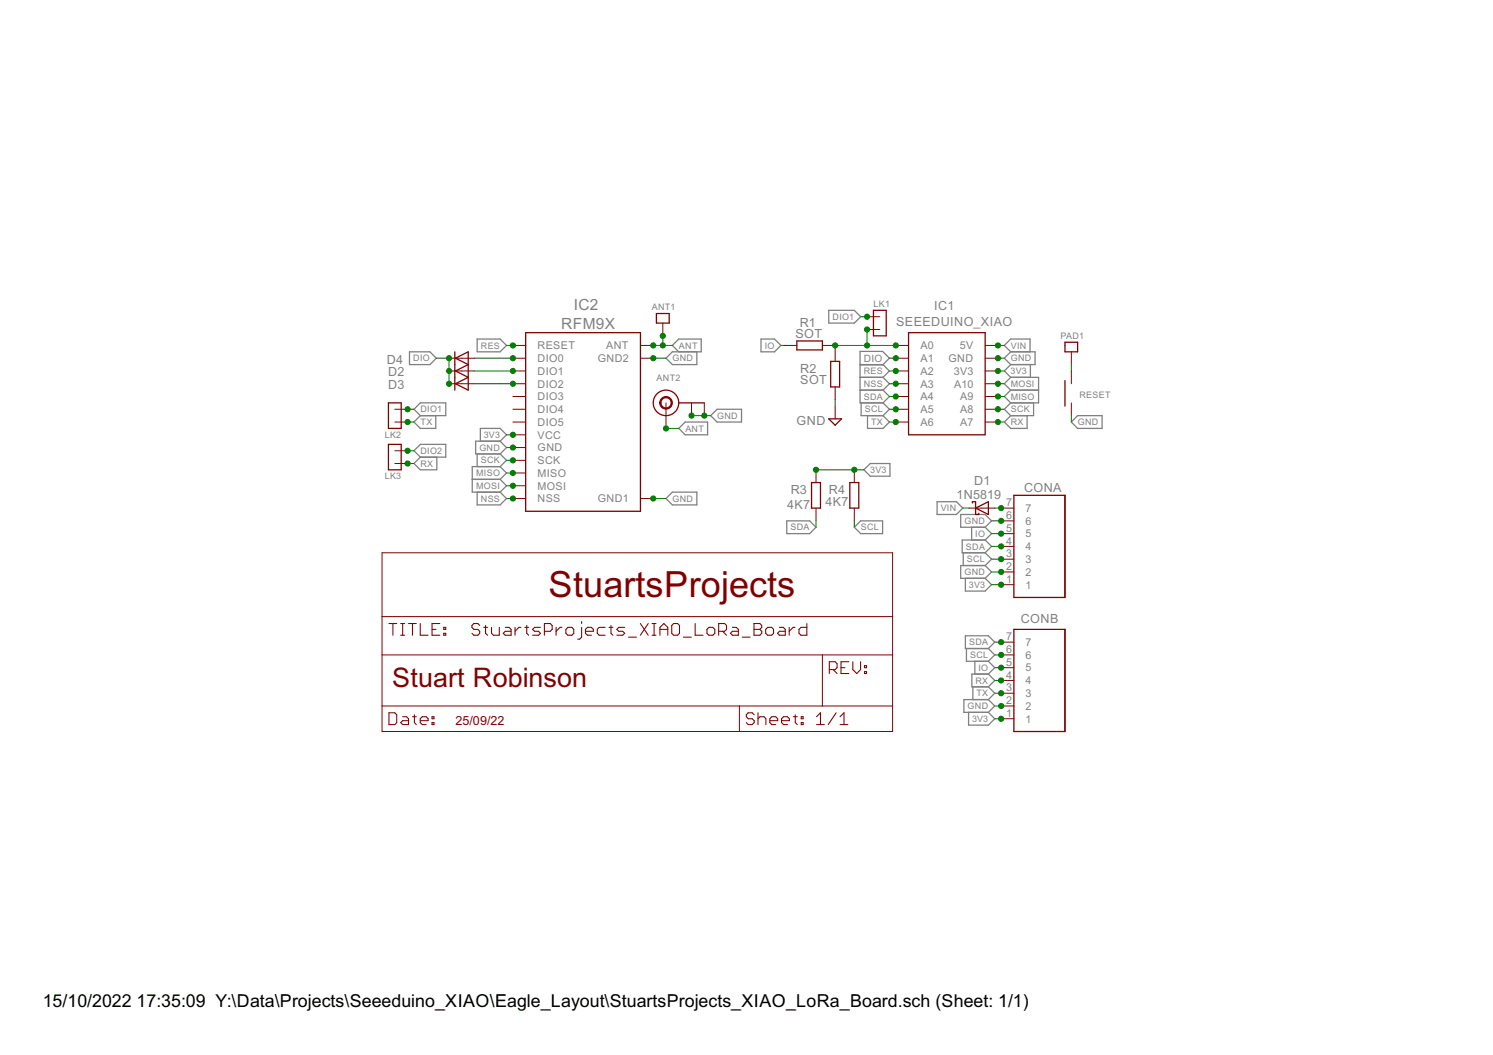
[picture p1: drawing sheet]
<svg xmlns="http://www.w3.org/2000/svg" width="297mm" height="210mm" viewBox="0 0 297 210" stroke-linecap="round" stroke-linejoin="round" font-family="sans-serif">
<g fill="none" stroke="#808080" stroke-width=".25">
<path d="M81.5 70h4l1.3 1.3-1.3 1.2h-4zM94.9 67.5h4.6l1.3 1.2-1.3 1.3h-4.6zM135 70l-1.2-1.3 1.2-1.2h4.5v2.5h-5.7l-1.3 1.3 1.3 1.2h4.8v-2.5M151.4 67.5h2.7l1.3 1.2-1.3 1.3h-2.7zM164.9 61.7h5.1l1.2 1.3-1.2 1.3h-5.1zM171.1 72.5h4.6l1.3 1.3-1.3 1.3M171.1 75.1h4.6M171.1 72.6h4.5l1.4-1.3-1.4-1.4h-4.5v10.3h4.6M171.1 77.6h4.6M175.7 77.6l1.3 1.3-1.3 1.3M175.7 75.1l1.3 1.2-1.3 1.3M201.1 70h4.8v2.5h-4.8"/>
<path d="M201.1 70l-1.3 1.3 1.3 1.2M201.1 70l-1.3-1.3 1.3-1.2h3.8v2.5M201.1 75.1h5.5v5.1h-5.5M201.1 77.6l-1.3 1.3 1.3 1.3M201.1 77.6h5.5M201.1 75.1l-1.3 1.2 1.3 1.3M201.1 72.5l-1.3 1.3 1.3 1.3M205 72.5v2.6M82.4 81.4l1.2-1.2h5.1v2.5h-5.1zM82.4 89.7l1.2-1.3h5.1v2.6h-5.1zM83.6 82.7l-1.2 1.3 1.2 1.2h3.1v-2.5M83.6 91l-1.2 1.2 1.2 1.3h3.3v-2.5"/>
<path d="M94 95.4h5.5M94.9 97.9v2.6h4.6l1.3-1.3-1.3-1.3M94.9 90.3v2.5M95.6 87.8v-2.6h3.9l1.3 1.3-1.3 1.3M99.5 92.8h-5.5v5.1h5.5M99.5 87.8l1.3 1.2-1.3 1.3M99.5 87.8h-4.9v2.5h4.9M99.5 92.8l1.3 1.3-1.3 1.3M99.5 95.4l1.3 1.2-1.3 1.3M99.5 90.3l1.3 1.3-1.3 1.2M132.5 99.2l1.3-1.3h4.8v2.6h-4.8zM136.3 84h4.5v2.5h-4.5l-1.3-1.3z"/>
<path d="M141.4 82.7l1.3-1.3h4.8v2.6h-4.8zM171.3 80.2v2.5h4.4M171.9 93.5l1.2-1.3h4v2.5h-4zM172.6 82.7v2.5h3.1l1.3-1.2-1.3-1.3M175.7 80.2l1.3 1.2-1.3 1.3M186.4 99.8h3.9l1.3 1.3-1.3 1.3h-3.9zM201.1 82.7l-1.3 1.3 1.3 1.2h3.2v-2.5M201.1 80.2l-1.3 1.2 1.3 1.3M205.6 80.2v2.5h-4.5M214.4 82.7h4.9v2.5h-4.9l-1.3-1.2zM156.5 103.6h4.6l1.2 1.3-1.2 1.3h-4.6zM170 104.9l1.2-1.3h4.4v2.6h-4.4z"/>
<path d="M191.1 102.4h4.9l1.3 1.2-1.3 1.3h-4.9zM191.6 110v2.5M192.1 115.1v2.5h3.9l1.3-1.3-1.3-1.2M193.3 104.9v2.5M196 112.5h-4.9v2.6h4.9M196 112.5l1.3 1.3-1.3 1.3M196 110l1.3 1.3-1.3 1.2M196 107.4h-4.6v2.6h4.6M196 107.4l1.3 1.3-1.3 1.3M196 104.9l1.3 1.3-1.3 1.2M192.1 126.5h4.5l1.3 1.3-1.3 1.2h-4.5zM192.3 129v2.6h4.3"/>
<path d="M193.5 136.7v2.5M194 131.6v2.5M196.6 139.2l1.3 1.3-1.3 1.2M196.6 139.2h-4.8v2.5h4.8M196.6 129l1.3 1.3-1.3 1.3M196.6 136.7l1.3 1.2-1.3 1.3M196.6 134.1h-3.2v2.6h3.2M196.6 134.1l1.3 1.3-1.3 1.3M196.6 131.6l1.3 1.2-1.3 1.3M192.7 141.7v2.6h3.9l1.3-1.3-1.3-1.3"/>
</g>
<g fill="none" stroke="#800000" stroke-width=".2">
<path d="M89.3 71.3h5.1M89.3 73.8h5.1M89.3 76.3h5.1M102 68.7h2.6M102 71.3h2.6M102 73.8h2.6M102 76.3h2.6M102 78.9h2.6M127.4 68.7h2.6M127.4 71.3h2.6M131.9 64.3v2.5M156 68.7h2.5"/>
<path d="M163.6 68.7h2.6M166.2 69.4v2.5M166.2 77v2.5M172.5 63h2.5M172.5 65.6h2.5M178.2 68.7h2.6M178.2 71.3h2.6M178.2 73.8h2.6M178.2 76.3h2.6M178.2 78.9h2.6M196 68.7h2.5M196 71.3h2.5"/>
<path d="M196 73.8h2.5M196 76.3h2.5M196 78.9h2.5M213.1 70v2.5M213.1 73.8v2.5M78.5 81.4h2.6M78.5 84h2.6M78.5 92.2h2.6M78.5 89.7h2.6M102 81.4h2.6M102 84h2.6M102 86.5h2.6"/>
<path d="M102 89h2.6M102 91.6h2.6M102 94.1h2.6M102 96.6h2.6M102 99.2h2.6M127.4 99.2h2.6M132.5 80.2v5M137.6 80.2v2.5M140.1 80.2v2.5M162.3 93.5v2.5M166.2 80.8v2.5M170 93.5v2.5"/>
<path d="M178.2 81.4h2.6M178.2 84h2.6M196 81.4h2.5M196 84h2.5M213.1 80.2v2.5M76 110h101.6v35.5h-101.6zM162.3 101.1v2.5M170 101.1v2.5M192.8 101.1h5.1M199.2 101.1h2.5M199.2 116.3h2.5M199.2 113.8h2.5"/>
<path d="M199.2 111.3h2.5M199.2 108.7h2.5M199.2 106.2h2.5M199.2 103.6h2.5M76 130.3h101.6M76 122.7h101.6M163.6 130.3v10.2M199.2 130.3h2.5M199.2 137.9h2.5M199.2 135.4h2.5M199.2 132.8h2.5M199.2 127.8h2.5"/>
<path d="M76 140.5h101.6M147.1 140.5v5M199.2 140.5h2.5M199.2 143h2.5"/>
</g>
<g fill="none" stroke="#800000" stroke-width=".21">
<path d="M77.4 124.1h1.5M78.2 124.1v2.3M79.7 124.1h.8M79.7 126.4h.8M80.1 124.1v2.3M81.3 124.1h1.5M82.1 124.1v2.3M83.6 124.1v2.3h1.6M86 125.2h.7M87.5 124.1h-1.5v2.3h1.5M88.3 126h.4v.4h-.4zM88.3 124.8h.4v.4h-.4z"/>
<path d="M95.4 124.4l-.3-.3h-.8l-.4 .3v.4l.4 .4h.8l.3 .4v.4l-.3 .4h-.8l-.4-.4M96.2 124.8h.8M96.6 124.4v1.6l.4 .4M97.8 124.8v1.2l.4 .4h1.1v-1.6M100.5 124.8h.8l.4 .4v1.2h-1.2l-.4-.4 .4-.4h1.2M102.5 124.8v1.6M103.6 124.8h-.4l-.7 .8M104.4 124.8h.8M104.8 124.4v1.6l.4 .4M107.5 124.8h-1.1l-.4 .4 .4 .4h.7l.4 .4-.4 .4h-1.1M108.3 125.6h1.2l.4-.4v-.8l-.4-.3h-1.2v2.3M110.6 124.8v1.6"/>
<path d="M111.8 124.8h-.4l-.8 .8M112.6 125.2l.4-.4h.8l.4 .4v.8l-.4 .4h-.8l-.4-.4zM115.7 124.8v2l-.4 .4h-.4M115.7 123.7v.4M116.5 125.6h1.5v-.4l-.3-.4h-.8l-.4 .4v.8l.4 .4h.8M120.4 124.8h-1.2l-.4 .4v.8l.4 .4h1.2M121.2 124.8h.7M121.6 124.4v1.6l.3 .4M124.3 124.8h-1.2l-.4 .4 .4 .4h.8l.4 .4-.4 .4h-1.2M125.1 126.8h1.5M127.4 124.1l1.6 2.3M129 124.1l-1.6 2.3"/>
<path d="M129.7 124.1h.8M129.7 126.4h.8M130.1 124.1v2.3M131.3 125.2h1.6M131.3 126.4v-1.6l.8-.7 .8 .7v1.6M134 124.1h.8l.4 .3v1.6l-.4 .4h-.8l-.4-.4v-1.6zM136 126.8h1.5M138.3 124.1v2.3h1.6M141 124.8h.8l.4 .4v.8l-.4 .4h-.8l-.3-.4v-.8zM143 125.6h1.2l.3-.4v-.8l-.3-.3h-1.2v2.3M143.8 125.6l.7 .8M145.7 124.8h.8l.4 .4v1.2h-1.2l-.4-.4 .4-.4h1.2"/>
<path d="M147.7 126.8h1.5M150 124.1h1.2l.4 .3v.4l-.4 .4 .4 .4v.4l-.4 .4h-1.2zM150 125.2h1.2M152.3 125.2l.4-.4h.8l.4 .4v.8l-.4 .4h-.8l-.4-.4zM155.1 124.8h.8l.3 .4v1.2h-1.1l-.4-.4 .4-.4h1.1M157 124.8v1.6M158.2 124.8h-.4l-.8 .8M160.5 124.1v2.3h-1.1l-.4-.4v-.8l.4-.4h1.1M165 133.2h1.2l.3-.4v-.7l-.3-.4h-1.2v2.3M165.8 133.2l.7 .8M167.3 132.8h.8M168.9 131.7h-1.6v2.3h1.6"/>
<path d="M169.7 131.7v1.5l.8 .8 .7-.8v-1.5M172 133.6h.4v.4h-.4zM172 132.4h.4v.4h-.4zM77.4 141.8h1.1l.4 .4v1.6l-.4 .4h-1.1zM80.1 142.6h.8l.4 .4v1.2h-1.2l-.4-.4 .4-.4h1.2M82.1 142.6h.7M82.4 142.2v1.6l.4 .4M83.6 143.4h1.6v-.4l-.4-.4h-.8l-.4 .4v.8l.4 .4h.8M86 143.8h.3v.4h-.3zM86 142.6h.3v.4h-.3zM150.1 142.2l-.5-.4h-.7l-.4 .4v.4l.4 .4h.7l.5 .4v.4l-.5 .4h-.7l-.4-.4M150.8 143l.4-.4h.8l.4 .4v1.2"/>
<path d="M150.8 141.8v2.4M153.2 143.4h1.5v-.4l-.4-.4h-.8l-.3 .4v.8l.3 .4h.8M155.5 143.4h1.6v-.4l-.4-.4h-.8l-.4 .4v.8l.4 .4h.8M157.8 142.6h.8M158.2 142.2v1.6l.4 .4M159.4 143.8h.4v.4h-.4zM159.4 142.6h.4v.4h-.4zM162.5 144.2h1.5M162.5 142.6l.7-.8v2.4M166.3 141.8l-1.5 2.4M167.1 144.2h1.6M167.1 142.6l.8-.8v2.4"/>
</g>
<g fill="none" stroke="#800000" stroke-width=".25">
<path d="M90.5 70v7.6M90.6 71.3l2.6-1.3v7.6l-2.6-1.3 2.6-1.2-2.6-1.3 2.6-1.3zM104.6 66.2h22.8v35.5h-22.8zM130.6 62.4h2.5v1.9h-2.5zM158.5 67.8h5.1v1.8h-5.1zM165.3 71.9h1.7v5.1h-1.7zM173.8 61.7h2.5v5.1h-2.5zM180.8 66.2h15.2v20.3h-15.2zM211.9 68.1h2.5v1.9h-2.5zM211.9 75.7v5.1M77.3 80.2h2.5v5h-2.5zM77.3 88.4h2.5v5.1h-2.5z"/>
<path d="M135 80.2h5.1M161.5 96h1.7v5.1h-1.7zM164.9 83.3h2.5l-1.2 1.3zM169.1 96h1.8v5.1h-1.8zM201.7 98.6h10.2v20.3h-10.2zM193.5 100.1v-.3h.6v2.6h.6v-.3M194.1 101.1l2.5-1.3v2.6zM201.7 125.2h10.2v20.3h-10.2z"/>
<circle cx="132.5" cy="80.2" r="2.54"/>
</g>
<path d="M131.6 79.3a1.26 1.26 0 0 1 2 .2 1.26 1.26 0 0 1-.8 1.9 1.26 1.26 0 0 1-1.5-1.2h.2a1.01 1.01 0 0 1 1.5-.9 1.01 1.01 0 0 1 .1 1.7 1.01 1.01 0 0 1-1.6-.6v-.2h-.2z" fill-rule="evenodd" fill="#800000" stroke="#800000" stroke-width=".2"/>
<g fill="none" stroke="#008000" stroke-width=".2">
<path d="M86.8 71.3h2.5v5M94.4 71.3h7.6M94.4 73.8h7.6M94.4 76.3h7.6M100.8 68.7h1.2M130 71.3h2.5M130 68.7h3.8M131.9 66.8v1.9M155.4 68.7h.6M166.2 79.5v1.3M171.2 63h1.3M172.5 65.6v3.1"/>
<path d="M177 71.3h1.2M177 73.8h1.2M177 78.9h1.2M177 76.3h1.2M178.2 68.7h-12v.7M198.5 71.3h1.3M198.5 68.7h1.3M198.5 73.8h1.3M198.5 78.9h1.3M198.5 76.3h1.3M213.1 72.5v1.3M81.1 81.4h1.3"/>
<path d="M81.1 84h1.3M81.1 92.2h1.3M81.1 89.7h1.3M100.8 99.2h1.2M100.8 89h1.2M100.8 94.1h1.2M100.8 96.6h1.2M100.8 91.6h1.2M100.8 86.5h1.2M130 99.2h2.5M132.5 85.2h2.5M137.6 82.7h3.8"/>
<path d="M162.3 93.5h9.6M177 81.4h1.2M177 84h1.2M198.5 81.4h1.3M198.5 84h1.3M213.1 82.7v1.3M162.3 103.6v1.3M170 103.6v1.3M191.6 101.1h1.2M197.3 103.6h1.9M197.3 113.8h1.9M197.3 116.3h1.9"/>
<path d="M197.3 111.3h1.9M197.3 108.7h1.9M197.3 106.2h1.9M197.9 101.1h1.3M197.9 130.3h1.3M197.9 127.8h1.3M197.9 137.9h1.3M197.9 135.4h1.3M197.9 132.8h1.3M197.9 140.5h1.3M197.9 143h1.3"/>
</g>
<g fill="#008000" stroke="#008000" stroke-width=".2">
<circle cx="130" cy="71.3" r=".51"/>
<circle cx="130" cy="99.2" r=".51"/>
<circle cx="102" cy="89" r=".51"/>
<circle cx="137.6" cy="82.7" r=".51"/>
<circle cx="140.1" cy="82.7" r=".51"/>
<circle cx="198.5" cy="71.3" r=".51"/>
<circle cx="199.2" cy="140.5" r=".51"/>
<circle cx="199.2" cy="103.6" r=".51"/>
<circle cx="199.2" cy="113.8" r=".51"/>
<circle cx="102" cy="68.7" r=".51"/>
<circle cx="178.2" cy="73.8" r=".51"/>
<circle cx="102" cy="94.1" r=".51"/>
<circle cx="198.5" cy="78.9" r=".51"/>
<circle cx="102" cy="96.6" r=".51"/>
<circle cx="198.5" cy="76.3" r=".51"/>
<circle cx="102" cy="91.6" r=".51"/>
<circle cx="198.5" cy="81.4" r=".51"/>
<circle cx="130" cy="68.7" r=".51"/>
<circle cx="131.9" cy="66.8" r=".51"/>
<circle cx="131.9" cy="68.7" r=".51"/>
<circle cx="132.5" cy="85.2" r=".51"/>
<circle cx="199.2" cy="101.1" r=".51"/>
<circle cx="198.5" cy="68.7" r=".51"/>
<circle cx="198.5" cy="73.8" r=".51"/>
<circle cx="199.2" cy="143" r=".51"/>
<circle cx="199.2" cy="116.3" r=".51"/>
<circle cx="102" cy="86.5" r=".51"/>
<circle cx="162.3" cy="93.5" r=".51"/>
<circle cx="170" cy="93.5" r=".51"/>
<circle cx="178.2" cy="81.4" r=".51"/>
<circle cx="199.2" cy="130.3" r=".51"/>
<circle cx="199.2" cy="111.3" r=".51"/>
<circle cx="178.2" cy="78.9" r=".51"/>
<circle cx="199.2" cy="127.8" r=".51"/>
<circle cx="199.2" cy="108.7" r=".51"/>
<circle cx="178.2" cy="76.3" r=".51"/>
<circle cx="102" cy="99.2" r=".51"/>
<circle cx="89.3" cy="76.3" r=".51"/>
<circle cx="89.3" cy="73.8" r=".51"/>
<circle cx="89.3" cy="71.3" r=".51"/>
<circle cx="178.2" cy="71.3" r=".51"/>
<circle cx="102" cy="71.3" r=".51"/>
<circle cx="166.2" cy="68.7" r=".51"/>
<circle cx="178.2" cy="68.7" r=".51"/>
<circle cx="172.5" cy="65.6" r=".51"/>
<circle cx="172.5" cy="68.7" r=".51"/>
<circle cx="178.2" cy="84" r=".51"/>
<circle cx="199.2" cy="137.9" r=".51"/>
<circle cx="81.1" cy="84" r=".51"/>
<circle cx="198.5" cy="84" r=".51"/>
<circle cx="199.2" cy="135.4" r=".51"/>
<circle cx="81.1" cy="92.2" r=".51"/>
<circle cx="199.2" cy="132.8" r=".51"/>
<circle cx="199.2" cy="106.2" r=".51"/>
<circle cx="102" cy="76.3" r=".51"/>
<circle cx="81.1" cy="89.7" r=".51"/>
<circle cx="102" cy="73.8" r=".51"/>
<circle cx="81.1" cy="81.4" r=".51"/>
<circle cx="172.5" cy="63" r=".51"/>
</g>
<text font-size="8" fill="#800000" x="109.1" y="118.9">StuartsProjects</text>
<text font-size="6" fill="#800000" x="78" y="136.6">Stuart Robinson</text>
<g font-size="4">
<text x="8.5" y="200.4">15/10/2022</text>
<text x="27.2" y="200.4">17:35:09 Y:\Data\Projects\Seeeduino_XIAO\Eagle_Layout\StuartsProjects_XIAO_LoRa_Board.sch (Sheet: 1/1)</text>
</g>
<g font-size="3.4" fill="#808080">
<text x="111.6" y="65.6">RFM9X</text>
<text x="114.2" y="61.7">IC2</text>
</g>
<g font-size="2.8" fill="#808080">
<text x="159.1" y="65">R1</text>
<text x="178.3" y="64.9">SEEEDUINO_XIAO</text>
<text x="185.9" y="61.7">IC1</text>
<text x="158.2" y="67.2">SOT</text>
<text x="77" y="72.5">D4</text>
<text x="77.2" y="77.3">D3</text>
<text x="77.2" y="74.8">D2</text>
<text x="159.2" y="76.5">SOT</text>
<text x="159.2" y="74.2">R2</text>
<text x="158.5" y="84.6">GND</text>
<text x="156.6" y="101.2">4K7</text>
<text x="157.3" y="98.3">R3</text>
<text x="164.3" y="100.6">4K7</text>
<text x="164.9" y="98.3">R4</text>
<text x="190.3" y="99.2">1N5819</text>
<text x="193.8" y="96.6">D1</text>
<text x="203.7" y="97.9">CONA</text>
<text x="203.1" y="123.9">CONB</text>
</g>
<text font-size="2.8" fill="#800000" x="90.6" y="144.3">25/09/22</text>
<g font-size="2.4" fill="#808080">
<text x="107" y="69.5">RESET</text>
<text x="120.6" y="69.5">ANT</text>
<text x="183.1" y="69.5">A0</text>
<text x="191" y="69.5">5V</text>
<text x="107" y="72">DIO0</text>
<text x="107" y="74.6">DIO1</text>
<text x="107" y="77.1">DIO2</text>
<text x="118.9" y="72">GND2</text>
<text x="183.1" y="72">A1</text>
<text x="183.1" y="74.6">A2</text>
<text x="183.1" y="77.1">A3</text>
<text x="188.7" y="72">GND</text>
<text x="189.8" y="74.6">3V3</text>
<text x="189.8" y="77.1">A10</text>
<text x="107" y="79.6">DIO3</text>
<text x="107" y="82.2">DIO4</text>
<text x="183.1" y="79.6">A4</text>
<text x="183.1" y="82.2">A5</text>
<text x="191" y="82.2">A8</text>
<text x="191" y="79.6">A9</text>
<text x="107" y="84.7">DIO5</text>
<text x="107" y="87.3">VCC</text>
<text x="107" y="89.8">GND</text>
<text x="183.1" y="84.7">A6</text>
<text x="191" y="84.7">A7</text>
<text x="107" y="92.3">SCK</text>
<text x="107" y="94.9">MISO</text>
<text x="107" y="97.4">MOSI</text>
<text x="107" y="100">NSS</text>
<text x="118.9" y="100">GND1</text>
<text x="200.2" y="100.7">7</text>
<text x="204" y="101.9">7</text>
<text x="200.2" y="105.8">5</text>
<text x="200.2" y="103.3">6</text>
<text x="204" y="106.9">5</text>
<text x="204" y="104.4">6</text>
<text x="200.2" y="113.4">2</text>
<text x="200.2" y="110.9">3</text>
<text x="200.2" y="108.4">4</text>
<text x="204" y="112">3</text>
<text x="204" y="109.5">4</text>
<text x="200.2" y="116">1</text>
<text x="204" y="117.1">1</text>
<text x="204" y="114.6">2</text>
<text x="200.2" y="129.9">6</text>
<text x="200.2" y="127.4">7</text>
<text x="204" y="131.1">6</text>
<text x="204" y="128.5">7</text>
<text x="200.2" y="137.6">3</text>
<text x="200.2" y="135">4</text>
<text x="200.2" y="132.5">5</text>
<text x="204" y="136.1">4</text>
<text x="204" y="133.6">5</text>
<text x="200.2" y="142.6">1</text>
<text x="200.2" y="140.1">2</text>
<text x="204" y="143.8">1</text>
<text x="204" y="141.2">2</text>
<text x="204" y="138.7">3</text>
</g>
<text font-size="2.2" fill="#808080" x="171.9" y="72">DIO</text>
<g font-size="2" fill="#808080">
<text x="129.7" y="61.7">ANT1</text>
<text x="165.7" y="63.6">DIO1</text>
<text x="173.8" y="61.1">LK1</text>
<text x="82.2" y="71.9">DIO</text>
<text x="95.7" y="69.4">RES</text>
<text x="133.8" y="71.9">GND</text>
<text x="135.1" y="69.4">ANT</text>
<text x="152.1" y="69.4">IO</text>
<text x="201.1" y="71.9">GND</text>
<text x="201.1" y="69.4">VIN</text>
<text x="211" y="67.5">PAD1</text>
<text x="130.6" y="75.8">ANT2</text>
<text x="171.9" y="74.4">RES</text>
<text x="171.9" y="77">NSS</text>
<text x="201.1" y="74.4">3V3</text>
<text x="201.1" y="77">MOSI</text>
<text x="83.7" y="82.1">DIO1</text>
<text x="142.7" y="83.3">GND</text>
<text x="171.9" y="79.5">SDA</text>
<text x="172.1" y="82.1">SCL</text>
<text x="201.1" y="79.5">MISO</text>
<text x="201.1" y="82.1">SCK</text>
<text x="214.8" y="79.2">RESET</text>
<text x="76.5" y="87.1">LK2</text>
<text x="83.7" y="84.6">TX</text>
<text x="95.4" y="89.7">GND</text>
<text x="96.3" y="87.1">3V3</text>
<text x="136.4" y="85.9">ANT</text>
<text x="173.3" y="84.6">TX</text>
<text x="201.1" y="84.6">RX</text>
<text x="214.4" y="84.6">GND</text>
<text x="76.5" y="95.4">LK3</text>
<text x="83.7" y="92.8">RX</text>
<text x="83.7" y="90.3">DIO2</text>
<text x="94.8" y="94.8">MISO</text>
<text x="95.7" y="92.2">SCK</text>
<text x="173.1" y="94.1">3V3</text>
<text x="94.8" y="97.3">MOSI</text>
<text x="95.7" y="99.8">NSS</text>
<text x="133.8" y="99.8">GND</text>
<text x="187.2" y="101.7">VIN</text>
<text x="157.3" y="105.5">SDA</text>
<text x="171.3" y="105.5">SCL</text>
<text x="191.9" y="104.3">GND</text>
<text x="194" y="106.8">IO</text>
<text x="192.2" y="109.4">SDA</text>
<text x="192.4" y="111.9">SCL</text>
<text x="191.9" y="114.4">GND</text>
<text x="192.8" y="117">3V3</text>
<text x="192.8" y="128.4">SDA</text>
<text x="193" y="130.9">SCL</text>
<text x="194.1" y="136">RX</text>
<text x="194.7" y="133.5">IO</text>
<text x="192.5" y="141.1">GND</text>
<text x="193.4" y="143.6">3V3</text>
<text x="194.2" y="138.6">TX</text>
</g>
</svg>
